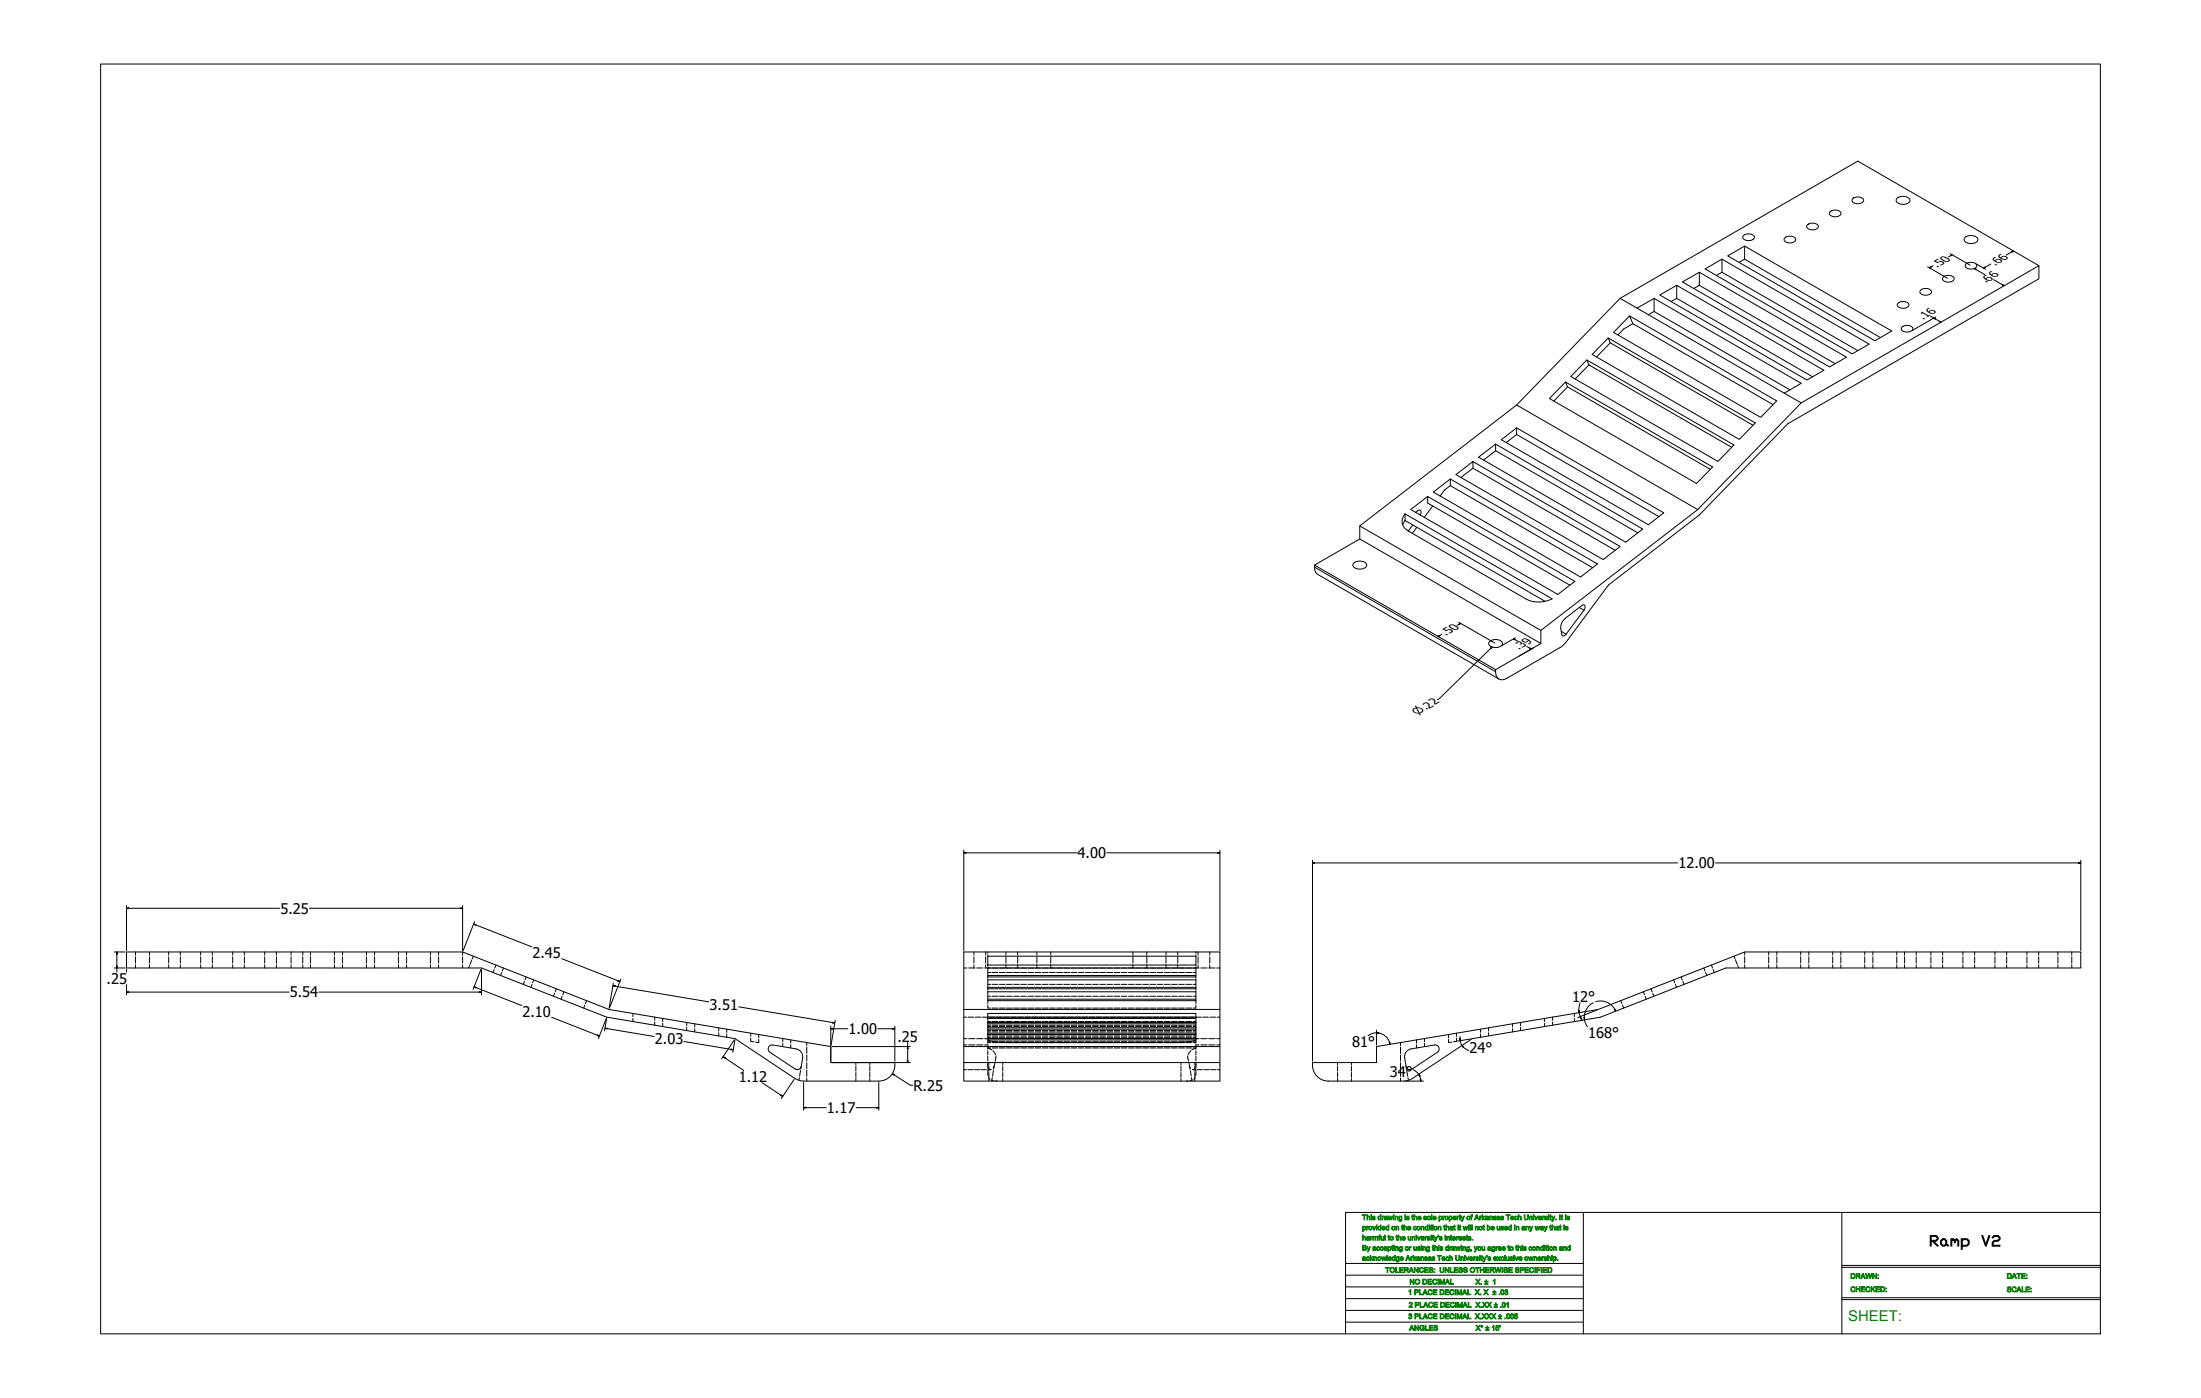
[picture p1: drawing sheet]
<svg xmlns="http://www.w3.org/2000/svg" width="2619mm" height="1664mm" viewBox="0 0 2619 1664" stroke-linecap="round" stroke-linejoin="round" font-family="sans-serif">
<!-- layer: Hidden (ANSI) -->
<g fill="none" stroke="#000" stroke-width="1.19">
<path d="M161 1133v4M161 1139v7M178 1133v4M178 1139v7M201 1133v4M201 1139v7M215 1133v4M215 1139v7M239 1133v4M239 1139v7M253 1133v4M253 1139v7"/>
<path d="M277 1133v4M277 1139v7M291 1133v4M291 1139v7M315 1133v4M315 1139v7M329 1133v4M329 1139v7M346 1133v4M346 1139v7M360 1133v4M360 1139v7"/>
<path d="M370 1133v4M370 1139v7M398 1133v4M398 1139v7M408 1133v4M408 1139v7M436 1133v4M436 1139v7M446 1133v4M446 1139v7M474 1133v4M474 1139v7"/>
<path d="M484 1133v4M484 1139v7M512 1133v4M512 1139v7M522 1133v4M522 1139v7M551 1133v4M551 1139v7M563 1138l-1 3M1159 1133v4M1159 1139v7M1173 1133v4"/>
<path d="M1173 1139v7M1176 1133v2M1176 1136v2M1197 1133v4M1197 1139v7M1211 1133v4M1211 1139v7M1234 1133v4M1234 1139v7M1251 1133v4M1251 1139v7M1348 1133v4"/>
<path d="M1348 1139v7M1365 1133v4M1365 1139v7M1388 1133v4M1388 1139v7M1402 1133v4M1402 1139v7M1423 1133v2M1423 1136v2M1426 1133v4M1426 1139v7M1440 1133v4"/>
<path d="M1440 1139v7M2064 1138l1 3M2076 1133v4M2076 1139v7M2105 1133v4M2105 1139v7M2115 1133v4M2115 1139v7M2143 1133v4M2143 1139v7M2153 1133v4M2153 1139v7"/>
<path d="M2181 1133v4M2181 1139v7M2191 1133v4M2191 1139v7M2219 1133v4M2219 1139v7M2229 1133v4M2229 1139v7M2257 1133v4M2257 1139v7M2267 1133v4M2267 1139v7"/>
<path d="M2280 1133v4M2280 1139v7M2298 1133v4M2298 1139v7M2312 1133v4M2312 1139v7M2336 1133v4M2336 1139v7M2350 1133v4M2350 1139v7M2374 1133v4M2374 1139v7"/>
<path d="M2388 1133v4M2388 1139v7M2412 1133v4M2412 1139v7M2426 1133v4M2426 1139v7M2449 1133v4M2449 1139v7M2466 1133v4M2466 1139v7M161 1148v4M178 1148v4"/>
<path d="M201 1148v4M215 1148v4M239 1148v4M253 1148v4M277 1148v4M291 1148v4M315 1148v4M329 1148v4M346 1148v4M360 1148v4M370 1148v4M398 1148v4"/>
<path d="M408 1148v4M436 1148v4M446 1148v4M474 1148v4M484 1148v4M512 1148v4M522 1148v4M551 1148v4M559 1149l-1 3M562 1142l-3 6M588 1154l-1 3M590 1148l-1 4"/>
<path d="M597 1157l-1 4M599 1152l-1 4M1147 1152h4M1153 1152h7M1159 1148v4M1162 1152h8M1172 1152h7M1173 1148v4M1176 1148v2M1176 1151v1M1176 1157h3M1181 1152h7"/>
<path d="M1181 1157h7M1189 1152h7M1189 1157h7M1197 1148v4M1198 1152h7M1198 1157h7M1206 1152h7M1206 1157h7M1211 1148v4M1215 1152h7M1215 1157h7M1223 1152h7"/>
<path d="M1223 1157h7M1232 1152h7M1232 1157h7M1234 1148v4M1240 1152h7M1240 1157h7M1249 1152h7M1249 1157h7M1251 1148v4M1258 1152h6M1258 1157h6M1266 1152h7"/>
<path d="M1266 1157h7M1275 1152h6M1275 1157h6M1283 1152h7M1283 1157h7M1292 1152h7M1292 1157h7M1300 1152h7M1300 1157h7M1309 1152h7M1309 1157h7M1317 1152h7"/>
<path d="M1317 1157h7M1326 1152h7M1326 1157h7M1334 1152h7M1334 1157h7M1343 1152h7M1343 1157h7M1348 1148v4M1351 1152h7M1351 1157h7M1360 1152h7M1360 1157h7"/>
<path d="M1365 1148v4M1369 1152h6M1369 1157h6M1377 1152h7M1377 1157h7M1386 1152h6M1386 1157h6M1388 1148v4M1394 1152h7M1394 1157h7M1402 1148v4M1403 1152h7"/>
<path d="M1403 1157h7M1411 1152h7M1411 1157h7M1420 1152h7M1420 1157h3M1423 1148v2M1423 1151v1M1426 1148v4M1429 1152h8M1438 1152h8M1440 1148v4M1448 1152h4"/>
<path d="M2028 1152l1 4M2030 1157l1 4M2037 1148l1 4M2039 1154l1 3M2065 1142l2 6M2068 1149l1 3M2076 1148v4M2105 1148v4M2115 1148v4M2143 1148v4M2153 1148v4M2181 1148v4"/>
<path d="M2191 1148v4M2219 1148v4M2229 1148v4M2257 1148v4M2267 1148v4M2280 1148v4M2298 1148v4M2312 1148v4M2336 1148v4M2350 1148v4M2374 1148v4M2388 1148v4"/>
<path d="M2412 1148v4M2426 1148v4M2449 1148v4M2466 1148v4M624 1168l-1 3M626 1163l-1 3M633 1171l-1 4M635 1166l-1 4M662 1177l-1 3M1176 1163v1M1176 1165v1M1176 1177v1"/>
<path d="M1176 1179v1M1176 1171h3M1181 1171h7M1189 1171h7M1198 1171h7M1206 1171h7M1215 1171h7M1223 1171h7M1232 1171h7M1240 1171h7M1249 1171h7M1258 1171h6"/>
<path d="M1266 1171h7M1275 1171h6M1283 1171h7M1292 1171h7M1300 1171h7M1309 1171h7M1317 1171h7M1326 1171h7M1334 1171h7M1343 1171h7M1351 1171h7M1360 1171h7"/>
<path d="M1369 1171h6M1377 1171h7M1386 1171h6M1394 1171h7M1403 1171h7M1411 1171h7M1420 1171h3M1423 1163v1M1423 1165v1M1423 1177v1M1423 1179v1M1965 1177l1 3"/>
<path d="M1992 1166l1 4M1994 1171l1 4M2001 1163l1 3M2003 1168l1 3M660 1182l-1 4M669 1186l-1 3M671 1180l-1 4M696 1196l-1 4M698 1191l-1 3M1176 1196v4h3M1176 1191v3M1176 1186h3"/>
<path d="M1181 1186h7M1181 1200h7M1189 1186h7M1189 1200h7M1198 1186h7M1198 1200h7M1206 1186h7M1206 1200h7M1215 1186h7M1215 1200h7M1223 1186h7M1223 1200h7"/>
<path d="M1232 1186h7M1232 1200h7M1240 1186h7M1240 1200h7M1249 1186h7M1249 1200h7M1258 1186h6M1258 1200h6M1266 1186h7M1266 1200h7M1275 1186h6M1275 1200h6"/>
<path d="M1283 1186h7M1283 1200h7M1292 1186h7M1292 1200h7M1300 1186h7M1300 1200h7M1309 1186h7M1309 1200h7M1317 1186h7M1317 1200h7M1326 1186h7M1326 1200h7"/>
<path d="M1334 1186h7M1334 1200h7M1343 1186h7M1343 1200h7M1351 1186h7M1351 1200h7M1360 1186h7M1360 1200h7M1369 1186h6M1369 1200h6M1377 1186h7M1377 1200h7"/>
<path d="M1386 1186h6M1386 1200h6M1394 1186h7M1394 1200h7M1403 1186h7M1403 1200h7M1411 1186h7M1411 1200h7M1420 1186h3M1423 1191v3M1423 1196v4h-3M1929 1191l1 3"/>
<path d="M1931 1196l1 4M1956 1180l1 4M1958 1186l1 3M1967 1182l1 4M753 1206v4M753 1212v4M779 1210v4M779 1216v4M789 1212v4M789 1218v4M817 1217v4M827 1218v4"/>
<path d="M1147 1211h3M1152 1211h7M1161 1211h6M1169 1211h7M1176 1210v1M1176 1211v1M1176 1217h.1M1176 1218h.1M1176 1216h3M1177 1211h7M1181 1216h7M1186 1211h7"/>
<path d="M1189 1216h7M1194 1211h7M1198 1216h7M1203 1211h7M1206 1216h7M1211 1211h7M1215 1216h7M1220 1211h7M1223 1216h7M1228 1211h7M1232 1216h7M1237 1211h7"/>
<path d="M1240 1216h7M1245 1211h7M1249 1216h7M1254 1211h6M1258 1216h6M1262 1211h7M1266 1216h7M1271 1211h6M1275 1216h6M1279 1211h7M1283 1216h7M1288 1211h6"/>
<path d="M1292 1216h7M1296 1211h7M1300 1216h7M1304 1211h7M1309 1216h7M1313 1211h7M1317 1216h7M1321 1211h7M1326 1216h7M1330 1211h7M1334 1216h7M1338 1211h7"/>
<path d="M1343 1216h7M1347 1211h7M1351 1216h7M1355 1211h7M1360 1216h7M1364 1211h7M1369 1216h6M1372 1211h7M1377 1216h7M1381 1211h6M1386 1216h6M1389 1211h7"/>
<path d="M1394 1216h7M1398 1211h6M1403 1216h7M1406 1211h7M1411 1216h7M1415 1211h6M1420 1216h3M1423 1211h7M1423 1210v1M1423 1211v1M1423 1217h.1M1423 1218h.1"/>
<path d="M1431 1211h7M1440 1211h7M1448 1211h4M1800 1218v4M1810 1217v4M1838 1212v4M1838 1218v4M1848 1210v4M1848 1216v4M1874 1206v4M1874 1212v4M817 1223v3"/>
<path d="M827 1224v4M855 1223v4M855 1229v4M865 1225v4M865 1231v3M893 1235v4l4 1M893 1230v3M903 1237v4l-4-1M903 1231v4M932 1236v4M941 1237v4M1147 1236h4"/>
<path d="M1153 1236h7M1162 1236h8M1172 1236h4M1176 1223v1M1176 1224v1M1176 1230h.1M1176 1231h.1M1176 1236h.1M1176 1237v4M1176 1239h3M1176 1234h3M1176 1220h3"/>
<path d="M1176 1222h3M1176 1226h3M1176 1228h3M1176 1233h3M1181 1239h7M1181 1234h7M1181 1220h7M1181 1222h7M1181 1226h7M1181 1228h7M1181 1233h7M1189 1239h7"/>
<path d="M1189 1234h7M1189 1220h7M1189 1222h7M1189 1226h7M1189 1228h7M1189 1233h7M1198 1239h7M1198 1234h7M1198 1220h7M1198 1222h7M1198 1226h7M1198 1228h7"/>
<path d="M1198 1233h7M1206 1239h7M1206 1234h7M1206 1220h7M1206 1222h7M1206 1226h7M1206 1228h7M1206 1233h7M1215 1239h7M1215 1234h7M1215 1220h7M1215 1222h7"/>
<path d="M1215 1226h7M1215 1228h7M1215 1233h7M1223 1239h7M1223 1234h7M1223 1220h7M1223 1222h7M1223 1226h7M1223 1228h7M1223 1233h7M1232 1239h7M1232 1234h7"/>
<path d="M1232 1220h7M1232 1222h7M1232 1226h7M1232 1228h7M1232 1233h7M1240 1239h7M1240 1234h7M1240 1220h7M1240 1222h7M1240 1226h7M1240 1228h7M1240 1233h7"/>
<path d="M1249 1239h7M1249 1234h7M1249 1220h7M1249 1222h7M1249 1226h7M1249 1228h7M1249 1233h7M1258 1239h6M1258 1234h6M1258 1220h6M1258 1222h6M1258 1226h6"/>
<path d="M1258 1228h6M1258 1233h6M1266 1239h7M1266 1234h7M1266 1220h7M1266 1222h7M1266 1226h7M1266 1228h7M1266 1233h7M1275 1239h6M1275 1234h6M1275 1220h6"/>
<path d="M1275 1222h6M1275 1226h6M1275 1228h6M1275 1233h6M1283 1239h7M1283 1234h7M1283 1220h7M1283 1222h7M1283 1226h7M1283 1228h7M1283 1233h7M1292 1239h7"/>
<path d="M1292 1234h7M1292 1220h7M1292 1222h7M1292 1226h7M1292 1228h7M1292 1233h7M1300 1239h7M1300 1234h7M1300 1220h7M1300 1222h7M1300 1226h7M1300 1228h7"/>
<path d="M1300 1233h7M1309 1239h7M1309 1234h7M1309 1220h7M1309 1222h7M1309 1226h7M1309 1228h7M1309 1233h7M1317 1239h7M1317 1234h7M1317 1220h7M1317 1222h7"/>
<path d="M1317 1226h7M1317 1228h7M1317 1233h7M1326 1239h7M1326 1234h7M1326 1220h7M1326 1222h7M1326 1226h7M1326 1228h7M1326 1233h7M1334 1239h7M1334 1234h7"/>
<path d="M1334 1220h7M1334 1222h7M1334 1226h7M1334 1228h7M1334 1233h7M1343 1239h7M1343 1234h7M1343 1220h7M1343 1222h7M1343 1226h7M1343 1228h7M1343 1233h7"/>
<path d="M1351 1239h7M1351 1234h7M1351 1220h7M1351 1222h7M1351 1226h7M1351 1228h7M1351 1233h7M1360 1239h7M1360 1234h7M1360 1220h7M1360 1222h7M1360 1226h7"/>
<path d="M1360 1228h7M1360 1233h7M1369 1239h6M1369 1234h6M1369 1220h6M1369 1222h6M1369 1226h6M1369 1228h6M1369 1233h6M1377 1239h7M1377 1234h7M1377 1220h7"/>
<path d="M1377 1222h7M1377 1226h7M1377 1228h7M1377 1233h7M1386 1239h6M1386 1234h6M1386 1220h6M1386 1222h6M1386 1226h6M1386 1228h6M1386 1233h6M1394 1239h7"/>
<path d="M1394 1234h7M1394 1220h7M1394 1222h7M1394 1226h7M1394 1228h7M1394 1233h7M1403 1239h7M1403 1234h7M1403 1220h7M1403 1222h7M1403 1226h7M1403 1228h7"/>
<path d="M1403 1233h7M1411 1239h7M1411 1234h7M1411 1220h7M1411 1222h7M1411 1226h7M1411 1228h7M1411 1233h7M1420 1239h3M1420 1234h3M1420 1220h3M1420 1222h3"/>
<path d="M1420 1226h3M1420 1228h3M1420 1233h3M1423 1223v1M1423 1224v1M1423 1230h.1M1423 1231h.1M1423 1236h.1M1423 1237v4M1423 1236h4M1429 1236h8M1438 1236h8"/>
<path d="M1448 1236h4M1686 1237v4M1695 1236v4M1724 1237v4l4-1M1724 1231v4M1733 1235v4l-3 1M1733 1230v3M1762 1225v4M1762 1231v3M1772 1223v4M1772 1229v4M1800 1224v4"/>
<path d="M1810 1223v3M932 1242v4M941 1243v4M960 1241v3M960 1246v8M960 1255v8M1147 1244h4M1153 1244h7M1162 1244h8M1172 1244h4M1176 1243v6M1176 1251v4"/>
<path d="M1176 1257v6M1176 1246h3M1176 1241h3M1177 1248l4 2M1179 1247h-3v1M1181 1246h7M1181 1247h7M1181 1241h7M1182 1251l3 4M1185 1256l-1 7M1189 1246h7M1189 1247h7"/>
<path d="M1189 1241h7M1198 1246h7M1198 1247h7M1198 1241h7M1206 1246h7M1206 1247h7M1206 1241h7M1215 1246h7M1215 1247h7M1215 1241h7M1223 1246h7M1223 1247h7"/>
<path d="M1223 1241h7M1232 1246h7M1232 1247h7M1232 1241h7M1240 1246h7M1240 1247h7M1240 1241h7M1249 1246h7M1249 1247h7M1249 1241h7M1258 1246h6M1258 1247h6"/>
<path d="M1258 1241h6M1266 1246h7M1266 1247h7M1266 1241h7M1275 1246h6M1275 1247h6M1275 1241h6M1283 1246h7M1283 1247h7M1283 1241h7M1292 1246h7M1292 1247h7"/>
<path d="M1292 1241h7M1300 1246h7M1300 1247h7M1300 1241h7M1309 1246h7M1309 1247h7M1309 1241h7M1317 1246h7M1317 1247h7M1317 1241h7M1326 1246h7M1326 1247h7"/>
<path d="M1326 1241h7M1334 1246h7M1334 1247h7M1334 1241h7M1343 1246h7M1343 1247h7M1343 1241h7M1351 1246h7M1351 1247h7M1351 1241h7M1360 1246h7M1360 1247h7"/>
<path d="M1360 1241h7M1369 1246h6M1369 1247h6M1369 1241h6M1377 1246h7M1377 1247h7M1377 1241h7M1386 1246h6M1386 1247h6M1386 1241h6M1394 1246h7M1394 1247h7"/>
<path d="M1394 1241h7M1403 1246h7M1403 1247h7M1403 1241h7M1411 1246h7M1411 1247h7M1411 1241h7M1414 1256l1 7M1417 1251l-3 4M1420 1247h3l-1 1M1420 1246h3M1420 1241h3"/>
<path d="M1422 1248l-4 2M1423 1243v6M1423 1251v4M1423 1257v6M1423 1244h4M1429 1244h8M1438 1244h8M1448 1244h4M1667 1241v3M1667 1246v8M1667 1255v8M1686 1243v4"/>
<path d="M1695 1242v4M953 1274l-1 7M954 1269l-1 3M960 1265v7M960 1274v7M1019 1265v2M1019 1269v6M1019 1276v6M1035 1265v2M1035 1269v6M1035 1276v6M1147 1273h3"/>
<path d="M1152 1273h6M1160 1273h6M1168 1273h6M1176 1274v6M1176 1267v2M1176 1264v8M1176 1273h3M1176 1271l2 2h2M1177 1265v2M1177 1269v6M1177 1276v6M1182 1274l-1 7"/>
<path d="M1183 1269l-1 2M1183 1269l-1 3M1184 1265l-1 4M1193 1265v2M1193 1269v6M1193 1276v6M1405 1265v2M1405 1269v6M1405 1276v6M1415 1265l1 4M1416 1269l1 2M1416 1269v3"/>
<path d="M1417 1274l1 7M1420 1273h3M1422 1265v2M1422 1269v6M1422 1276v6M1422 1271l-1 2h-2M1423 1274v6M1423 1267v2M1423 1264v8M1425 1273h6M1433 1273h6M1441 1273h6"/>
<path d="M1449 1273h3M1592 1265v2M1592 1269v6M1592 1276v6M1608 1265v2M1608 1269v6M1608 1276v6M1667 1265v7M1667 1274v7M1673 1269l1 3M1674 1274l1 7M951 1282v4"/>
<path d="M960 1283v4M1019 1284v3M1035 1284v3M1176 1282l2 2M1177 1284v3M1179 1285l4 1M1181 1282l-1 4M1185 1287h2M1193 1284v3M1405 1284v3M1414 1287h-2M1418 1282v4"/>
<path d="M1420 1285l-4 1M1422 1284v3M1422 1282l-1 2M1592 1284v3M1608 1284v3M1667 1283v4M1676 1282v4"/>
</g>
<!-- layer: Visible (ANSI) -->
<g fill="none" stroke="#000" stroke-width="1.19">
<path d="M2205 236a9 9 0 0 1 13 2 8 8 0 0 1-14 1zM2258 236a10 10 0 0 1 15 3 10 10 0 0 1-16 0zM2178 252a9 9 0 0 1 13 2 8 8 0 0 1-14 0zM2151 267a9 9 0 0 1 13 2 8 8 0 0 1-14 1zM2075 281a8 8 0 0 1 13 2 8 8 0 0 1-14-1zM2076 293l-20 11 175 102 20-12-175-101v15l-6 4M2124 283a9 9 0 0 1 13 2 8 8 0 0 1-14 1zM2339 283a11 11 0 0 1 15 1 6 6 0 0 1-8 6 6 6 0 0 1-8-7zM2049 308l-20 12 175 101 20-11-175-102v16l-6 4M2076 308l162 94M2340 314a9 9 0 0 1 13 2 8 8 0 0 1-14 1zM2426 316l-215-124-283 163-123 127-187 144v15l-54 32"/>
<path d="M1995 340l-20 11 175 101 21-11-176-101v15l-6 4M2022 324l-20 12 175 101 20-12-175-101v16l-6 3M2022 340l162 93M2049 324l162 93M2313 330a9 9 0 0 1 13 2 8 8 0 0 1-14 0zM1928 355l20 12M1968 355l-20 12 175 101M1995 355l162 93M2286 345a9 9 0 0 1 13 2 8 8 0 0 1-7 4 8 8 0 0 1-7-4zM1939 376l-19 20 175 101 19-20-175-101 4 9-11 6-7 8M1962 375l6-4v-16l176 101-21 12M1968 371l162 93"/>
<path d="M2259 361a9 9 0 0 1 13 2 8 8 0 0 1-14 0zM1943 385l167 97M2264 389a9 9 0 0 1 13 2 8 8 0 0 1-14 1zM1914 402l-19 20 175 101 19-20-175-101 2 6-16 17M1916 408l170 98M1888 428l-19 20 176 101 19-19-176-102 3 6-16 17M1891 434l170 98M1863 455l-19 19 175 101 19-19-175-101 3 5-17 17M1866 460l169 99M2123 468l21 11M1805 482l215 124M1805 509l175 101-18 14-175-101 18-14v8"/>
<path d="M1780 529l175 101-20 15-175-101 20-15v7M1792 527l13-10 169 98M1753 549l175 101-20 16-175-101 20-16v8M1766 547l14-11 169 98M1726 570l175 101-20 16-175-101 20-16v8M1726 578l-7 5-5 7M1726 578l169 98M1739 568l14-11 169 98M1699 591l175 101-20 15-175-101 20-15v8l169 97M1672 619l-3 5M1672 612a13 13 0 0 0 4 20M1672 612l175 101a35 35 0 0 1-31 0l-140-81"/>
<path d="M1672 619l167 97M1672 612v7M1685 610l2-2a2.6 2.6 0 0 1 4 0 2.6 2.6 0 0 1 0 4l-1 1M1705 602l-10 14M1618 626l216 124M1681 625l-5 7M1686 628l-5 7M1618 641l216 125M1611 670a11 11 0 0 1 15 2 8 8 0 0 1-11 5 4 4 0 0 1-4-2 4 4 0 0 1 0-5zM1862 737l21-16a2.5 2.5 0 0 1 3-1 2.5 2.5 0 0 1 0 4l-23 32-3 1-1-2a20 20 0 0 1-1-12zM1773 763a10 10 0 0 1 15 3 10 10 0 0 1-16 0zM1780 797l54-31v-16l186-144 124-127 282-163v16l-298 172-106 109-108 83-50 68-4 4-67 39a8 8 0 0 1-9 1 8 8 0 0 1-4-9v-2l-216-124 1 6 1 3 2 2 216 124"/>
<path d="M1176 1138h247v10h-247zM1176 1152h247v11h-247zM1176 1166h247v11h-247zM1176 1161h247M1176 1175h247M1176 1180h247v11h-247zM1176 1189h247M1147 1201h305M1176 1218h247v5h-247zM1176 1212h247v5h-247zM1176 1206h247v4h-247zM1176 1237h247l-10 3-14 1h-199l-17-1z"/>
<path d="M1176 1225h247v5h-247zM1176 1231h247v5h-247zM955 1259a9 9 0 0 0-8-11l-27-4a5 5 0 0 0-5 3 5 5 0 0 0 1 5l32 21h3l2-3 2-11M1147 1245h305M1674 1251l5-3 28-4a5 5 0 0 1 5 3 5 5 0 0 1-1 5l-32 21h-3l-2-3-2-11a10 10 0 0 1 2-8zM1147 1265h305v22h-305zM1147 1265v-132h305v132M1562 1265h76v-20l264-44 174-68h400v19h-422l-149 59-153 25-71 47-5 3-6 1h-89a19 19 0 0 1-19-22zM956 1287l-5-1-5-3-71-47-153-25-149-59h-422v-19h400l174 68 264 44v20h76a19 19 0 0 1-19 22h-90"/>
</g>
<!-- layer: Visible Narrow (ANSI) -->
<path d="M1564 675l216 124M1879 723l6 3M1858 751l6 4" fill="none" stroke="#000" stroke-width="1.19"/>
<!-- layer: 0 -->
<g fill="none" stroke="#000" stroke-width="1.19">
<path d="M120 76h2380v1511h-2380zM1885 1443h-284v61h283M2192 1443v144M2500 1443h-616v144M1601 1504v83M1601 1518h283M2192 1508h308M2192 1506h308M1601 1531h283M1601 1559h283M1601 1545h283M2192 1547h308"/>
<path d="M2192 1544h308M1601 1573h283"/>
</g>
<!-- layer: Dimension (ANSI) -->
<g fill="none" stroke="#000" stroke-width="1.19">
<path d="M2394 299h2l-1 1zM2396 299l-8 5M2294 317l24 14M2296 319l2-1zM2300 316l-4 3M2321 302l24 14M2321 304l2-1-1 1zM2323 303l-4 3M2350 320h2l-1 1zM2350 320l12 7M2352 314l11 6M2361 319l1-1h1z"/>
<path d="M2369 314l-8 5M2373 333l12 7M2383 339h1l1 1zM2298 377l12 6M2301 379h2v1zM2304 377l-28 16M2308 383v-1l2 1zM1711 757l2-1 1 1zM1716 755l-5 2M1736 741l43 24M1736 743l2-1-1 1zM1738 742l-4 2"/>
<path d="M1804 759l-17 10M1774 771l2-1-1 1zM1776 770l-63 62-2 1M1801 760l2 1zM1801 760l6 3M1817 769l5 3M1820 772l1-1 1 1zM1825 771l-17 10M1147 1015l2-1v1zM1147 1015h135M1147 1012v119M1317 1015h135"/>
<path d="M1449 1014l3 1h-3zM1452 1012v119M1562 1027l2-1v1zM1562 1027h435M1562 1024v239M2042 1027h434M2474 1026l2 1h-2zM2476 1024v107M151 1078v53M551 1078v53M151 1081l2-1v1zM151 1081h182"/>
<path d="M368 1081h183M548 1080l3 1h-3zM564 1100h2v1zM564 1100l69 27M565 1097l-14 34M136 1133h13M139 1133l1 2h-1zM139 1133v24M136 1152h13M139 1149h1l-1 3zM151 1154v3M572 1153l-9 24"/>
<path d="M573 1154v30M668 1141l70 27M151 1172v12M564 1174l3 1-1 1zM564 1174l57 23M729 1173h3v1zM729 1173l115 19M730 1170l-5 30M736 1167l2 1h-3zM739 1165l-14 35M151 1181l2-1v1zM151 1181h193"/>
<path d="M380 1181h193M571 1180l2 1h-2zM879 1198l114 19M1880 1193l-1 6v6M1896 1193a19 19 0 0 0-10 21M1899 1192a19 19 0 0 1 24 11M657 1211l56 22M722 1212l-10 24M722 1212l-3 15M991 1216l2 1h-2zM994 1214l-5 30M1879 1203h1l-1 2z"/>
<path d="M1879 1205l4 9M1881 1210l1 2h-1zM1885 1211h1v3zM1886 1214l3 8M1901 1202l-23 9M1921 1201h1l1 2zM711 1232l2 1h-2zM720 1224h2v1zM720 1224l59 9M814 1239l59 10M874 1237l-15 23M875 1238l-3 14"/>
<path d="M989 1224h2v1zM989 1224h20M989 1221v42M1045 1224h20M1062 1224h3l-3 1zM1065 1221v42M1628 1233a16 16 0 0 1 26 10M1638 1229h3v1zM1638 1226v18M1737 1236h1v3zM1738 1233l-1 3a15 15 0 0 0 10 14h1M1750 1236l-15 3"/>
<path d="M861 1258l2 1h-1zM861 1258l24 16M870 1248l3 1h-3zM990 1245h93M1080 1245l1 3h-1zM1080 1241v24M1653 1240h1v3zM1740 1244l2 2h-1zM990 1265h93M1062 1278l2 1v1zM1062 1278l21 14h3M1080 1262h1l-1 3z"/>
<path d="M1682 1273l4 3 2 3 2 3 1 5M1688 1279l2 1-1 1zM907 1288l25 17M945 1285l-15 22M956 1288v33M1046 1288v33M1672 1287h22M1690 1284h1v3zM930 1303l2 2-3-1zM956 1318h3v1zM956 1318h27M1019 1318h27"/>
<path d="M1043 1318h3l-3 1z"/>
</g>
<g fill="#000">
<path d="M2394 299h2l-1 1zM2296 319l2-1zM2321 304l2-1-1 1zM2361 319l1-1h1zM2350 320h2l-1 1zM2383 339h1l1 1zM2301 379h2v1zM2308 383v-1l2 1zM1711 757l2-1 1 1zM1736 743l2-1-1 1zM1774 771l2-1-1 1zM1801 760l2 1z"/>
<path d="M1820 772l1-1 1 1zM1147 1015l2-1v1zM1449 1014l3 1h-3zM1562 1027l2-1v1zM2474 1026l2 1h-2zM151 1081l2-1v1zM548 1080l3 1h-3zM564 1100h2v1zM139 1133l1 2h-1zM139 1149h1l-1 3zM564 1174l3 1-1 1zM729 1173h3v1z"/>
<path d="M736 1167l2 1h-3zM151 1181l2-1v1zM571 1180l2 1h-2zM991 1216l2 1h-2zM1879 1203h1l-1 2zM1881 1210l1 2h-1zM1885 1211h1v3zM1921 1201h1l1 2zM711 1232l2 1h-2zM720 1224h2v1zM989 1224h2v1zM1062 1224h3l-3 1z"/>
<path d="M1638 1229h3v1zM1737 1236h1v3zM861 1258l2 1h-1zM870 1248l3 1h-3zM1080 1245l1 3h-1zM1653 1240h1v3zM1740 1244l2 2h-1zM1062 1278l2 1v1zM1080 1262h1l-1 3zM1688 1279l2 1-1 1zM1690 1284h1v3zM930 1303l2 2-3-1z"/>
<path d="M956 1318h3v1zM1043 1318h3l-3 1z"/>
</g>
<text font-size="17.7" fill="#008000" x="2199" y="1572">SHEET:</text>
<g font-size="17.5">
<text x="1282" y="1021">4.00</text>
<text x="1997" y="1033">12.00</text>
<text x="334" y="1087">5.25</text>
<text x="634" y="1140">2.45</text>
<text x="127" y="1171">.25</text>
<text x="345" y="1187">5.54</text>
<text x="1871" y="1192">12°</text>
<text x="844" y="1202">3.51</text>
<text x="622" y="1210">2.10</text>
<text x="1010" y="1231">1.00</text>
<text x="1890" y="1236">168°</text>
<text x="1068" y="1240">.25</text>
<text x="779" y="1243">2.03</text>
<text x="1609" y="1246">81°</text>
<text x="1749" y="1253">24°</text>
<text x="1654" y="1281">34°</text>
<text x="879" y="1288">1.12</text>
<text x="1087" y="1298">R.25</text>
<text x="984" y="1325">1.17</text>
</g>
<g font-size="17.2">
<text x="2296" y="1483">Ramp</text>
<text x="2357" y="1483">V2</text>
</g>
<g font-size="14.2">
<text x="2374" y="316" transform="rotate(-30 2374 316)">.66</text>
<text x="2306" y="319" transform="rotate(-30 2306 319)">.50</text>
<text x="2363" y="337" transform="rotate(-30 2363 337)">.66</text>
<text x="2289" y="381" transform="rotate(-30 2289 381)">.16</text>
<text x="1721" y="757" transform="rotate(-30 1721 757)">.50</text>
<text x="1808" y="774" transform="rotate(-30 1808 774)">.39</text>
</g>
<text font-size="13.6" x="1687" y="851" transform="rotate(-30 1687 851)">⌀.22</text>
<g font-size="8.4" fill="#008000">
<text x="1621" y="1452">This drawing is the sole property of Arkansas Tech University. It is</text>
<text x="1621" y="1464">provided on the condition that it will not be used in any way that is</text>
<text x="1621" y="1476">harmful to the university's interests.</text>
<text x="1621" y="1488">By accepting or using this drawing, you agree to this condition and</text>
<text x="1621" y="1500">acknowledge Arkansas Tech University's exclusive ownership.</text>
<text x="1649" y="1514">TOLERANCES: UNLESS OTHERWISE SPECIFIED</text>
<text x="2202" y="1522">DRAWN:</text>
<text x="2388" y="1522">DATE:</text>
<text x="1677" y="1528">NO DECIMAL</text>
<text x="1756" y="1528">X. ± 1</text>
<text x="1676" y="1541">1 PLACE DECIMAL X. X ± .03</text>
<text x="2202" y="1537">CHECKED:</text>
<text x="2388" y="1537">SCALE:</text>
<text x="1677" y="1556">2 PLACE DECIMAL X.XX ± .01</text>
<text x="1676" y="1569">3 PLACE DECIMAL X.XXX ± .005</text>
<text x="1677" y="1583">ANGLES</text>
<text x="1756" y="1583">X° ± 15'</text>
</g>
</svg>
